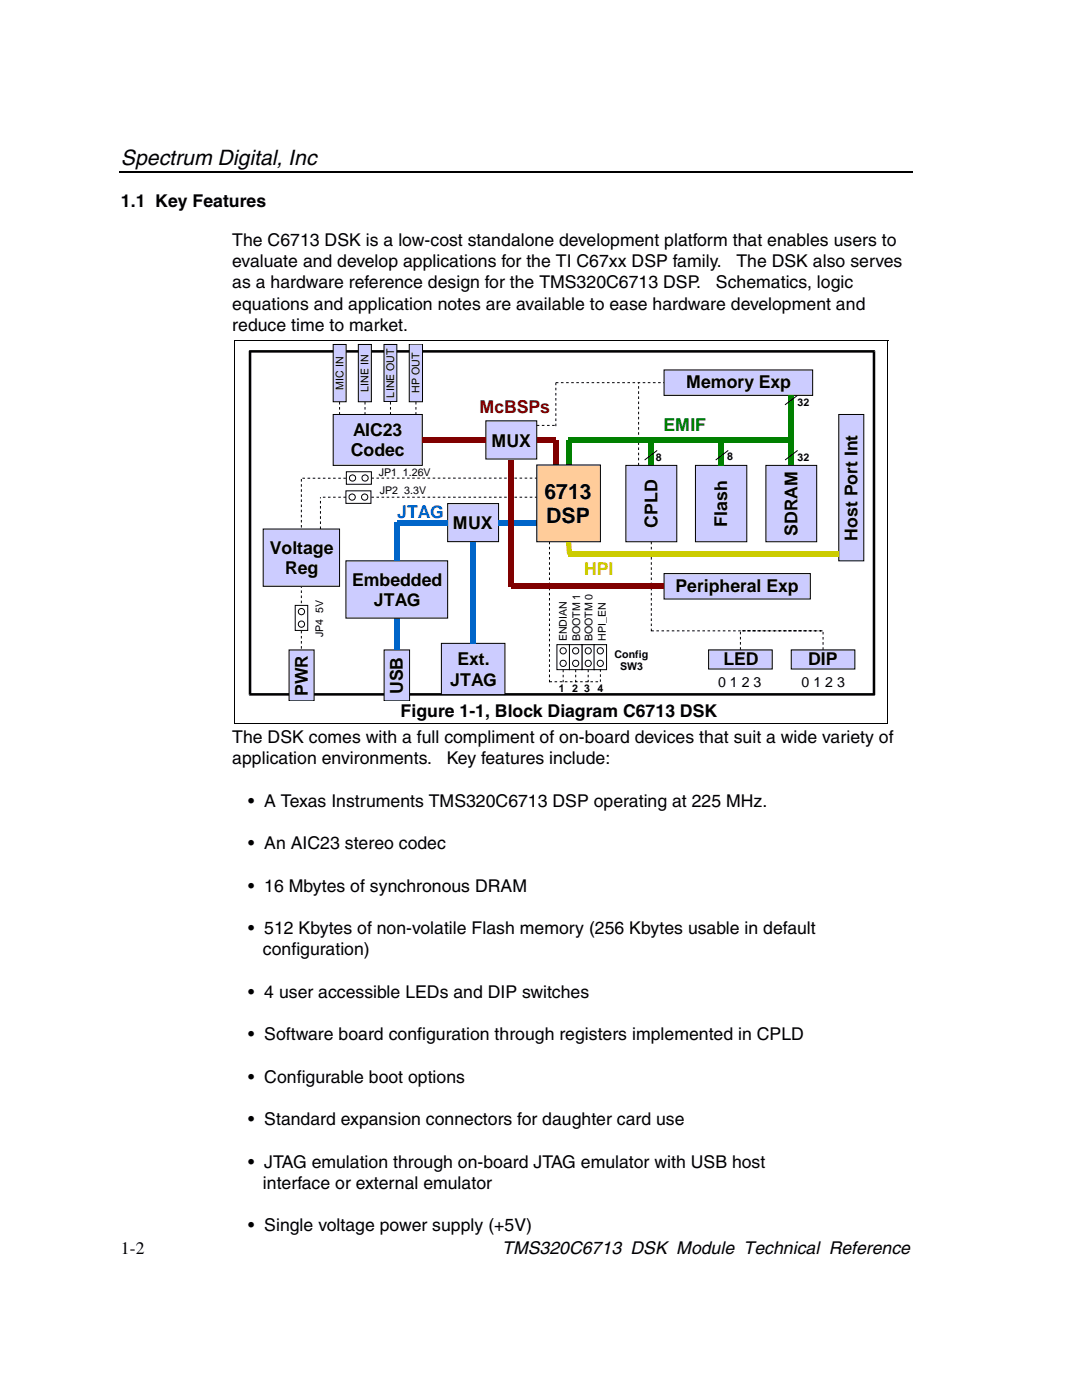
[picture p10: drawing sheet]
<svg xmlns="http://www.w3.org/2000/svg" width="216mm" height="279mm" viewBox="0 0 216 279" stroke-linecap="round" stroke-linejoin="round" font-family="sans-serif">
<path d="M23.8 34.1h.1v.4h-.1z" fill="#000"/>
<path d="M23.9 34.3h158.2" fill="none" stroke="#000" stroke-width=".36"/>
<path d="M46.9 67.9h130.3v76.5h-130.3z" fill="#fff"/>
<path d="M46.9 67.9h130.4M46.9 67.8v76.6M177.2 67.9v76.6M46.8 144.4h130.4" fill="none" stroke="#000" stroke-width=".2"/>
<path d="M49.6 68.7h125.1v71.2h-125.1z" fill="#fff"/>
<g fill="#000">
<path d="M49.9 69.9h124.6l.1 .2h-.2v.3h-124.5z" fill-rule="evenodd"/>
<path d="M174.1 70.1h.5v68.6l-.1 .1-.1-.2h-.3z" fill-rule="evenodd"/>
<path d="M49.7 69.9h.2v.2h.2v68.5h-.5z" fill-rule="evenodd"/>
<path d="M49.9 138.3h62.2v.5h-62.3l-.2-.2h.3z" fill-rule="evenodd"/>
<path d="M112.1 138.3h62.3v.5h-62.3z" fill-rule="evenodd"/>
</g>
<path d="M88.1 128.4h12.7v10.2h-12.7z" fill="#ccf"/>
<path d="M88.1 128.4h12.7v10.2h-12.7z" fill="none" stroke="#000" stroke-width=".2"/>
<path d="M66.5 82.7h17.8v10.2h-17.8z" fill="#ccf"/>
<path d="M66.5 82.7h17.8v10.2h-17.8z" fill="none" stroke="#000" stroke-width=".2"/>
<path d="M167.4 82.7h5v29.2h-5z" fill-rule="evenodd" fill="#ccf"/>
<path d="M167.4 82.7h5v29.2h-5z" fill="none" stroke="#000" stroke-width=".2"/>
<path d="M89.3 100.5h10.2v7.6h-10.2z" fill="#ccf"/>
<path d="M89.3 100.5h10.2v7.6h-10.2z" fill="none" stroke="#000" stroke-width=".2"/>
<path d="M96.9 84h10.2v7.6h-10.2z" fill="#ccf"/>
<path d="M96.9 84h10.2v7.6h-10.2z" fill="none" stroke="#000" stroke-width=".2"/>
<path d="M66.5 68.7h2.6v11.5h-2.6z" fill-rule="evenodd" fill="#ccf"/>
<path d="M66.5 68.7h2.6v11.5h-2.6z" fill="none" stroke="#000" stroke-width=".2"/>
<path d="M76.6 68.7h2.6v11.4h-2.6z" fill-rule="evenodd" fill="#ccf"/>
<path d="M76.6 68.7h2.6v11.4h-2.6z" fill="none" stroke="#000" stroke-width=".2"/>
<path d="M81.7 68.7h2.6v11.5h-2.6z" fill-rule="evenodd" fill="#ccf"/>
<path d="M81.7 68.7h2.6v11.5h-2.6z" fill="none" stroke="#000" stroke-width=".2"/>
<path d="M71.5 68.7h2.6v11.5h-2.6z" fill-rule="evenodd" fill="#ccf"/>
<path d="M71.5 68.7h2.6v11.5h-2.6z" fill="none" stroke="#000" stroke-width=".2"/>
<path d="M132.5 114.5h29.2v5h-29.2z" fill="#ccf"/>
<path d="M132.5 114.5h29.2v5h-29.2z" fill="none" stroke="#000" stroke-width=".2"/>
<g fill="#0065cc">
<path d="M93.9 108.1h1v20.3h-1z"/>
<path d="M79.2 103.8h10.1v1h-10.1z"/>
<path d="M99.5 103.8h7.6v1h-7.6z"/>
</g>
<g fill="#008000">
<path d="M112.9 87.8h1.1v5.1h-1.1z"/>
<path d="M129.5 87.8h1v5.1h-1z"/>
</g>
<path d="M112.9 108.1h1.1l.2 2.5-1.1 .1z" fill-rule="evenodd" fill="#cc0"/>
<g fill="#800000">
<path d="M84.3 87.3h12.6v1h-12.6z"/>
<path d="M107.1 87.3h3.8v1h-3.8z"/>
<path d="M110.4 87.8h1v5.1h-1z"/>
</g>
<path d="M141.4 129.7h12.7v3.8h-12.7z" fill="#ccf"/>
<path d="M141.4 129.7h12.7v3.8h-12.7z" fill="none" stroke="#000" stroke-width=".2"/>
<path d="M157.9 129.7h12.7v3.8h-12.7z" fill="#ccf"/>
<g fill="none" stroke="#000" stroke-width=".2">
<path d="M127.4 76.4v.2M127.4 77.1v.5M127.4 78.1v.5M127.4 79.1v.5M127.4 80.1v.5M127.4 81.2v.5M127.4 82.2v.5M127.4 83.2v.5M127.4 84.2v.5M127.4 85.2v.5M127.4 86.3v.5M127.4 87.3v.5"/>
<path d="M127.4 88.3v.5M127.4 89.3v.5M127.4 90.3v.5M127.4 91.4v.5M127.4 92.4v.5M130 108.1v.5M130 109.1v.5M130 110.2v.5M130 111.2v.5M130 112.2v.5M130 113.2v.5M130 114.2v.5"/>
<path d="M130 115.3v.5M130 116.3v.5M130 117.3v.5M130 118.3v.5M130 119.3v.5M130 125.5v.4h.5M130 120.4v.5M130 121.4v.5M130 122.4v.5M130 123.4v.5M130 124.4v.5M131 125.9h.5"/>
<path d="M132 125.9h.5M133 125.9h.5M134 125.9h.6M135.1 125.9h.5M136.1 125.9h.5M137.1 125.9h.5M138.1 125.9h.5M139.1 125.9h.6M140.2 125.9h.5M141.2 125.9h.5M142.2 125.9h.5M143.2 125.9h.5"/>
<path d="M144.2 125.9h.5M145.3 125.9h.5M146.3 125.9h.5M147.3 125.9h.5M147.7 126.1v.5M147.7 127.1v.5M147.7 128.1v.6M147.7 129.2v.5M148 125.9h.8M149.1 125.9h.7M150.1 125.9h.8M151.1 125.9h.8"/>
<path d="M152.1 125.9h.8M153.1 125.9h.8M154.2 125.9h.7M155.2 125.9h.8M156.2 125.9h.8M157.2 125.9h.8M157.9 129.7h12.7v3.8h-12.7zM158.2 125.9h.8M159.3 125.9h.7M160.3 125.9h.8M161.3 125.9h.8M162.3 125.9h.8"/>
<path d="M163.3 125.9h.8M164.2 126.1v.5M164.2 127.1v.5M164.2 128.1v.6M164.2 129.2v.5"/>
</g>
<path d="M124.9 92.9h10.1v15.2h-10.1z" fill-rule="evenodd" fill="#ccf"/>
<g fill="none" stroke="#000" stroke-width=".2">
<path d="M110.9 76.4h.5M111.9 76.4h.5M113 76.4h.5M114 76.4h.5M115 76.4h.5M116 76.4h.5M117 76.4h.5M118 76.4h.6M119.1 76.4h.5M120.1 76.4h.5M121.1 76.4h.5M122.1 76.4h.5"/>
<path d="M123.1 76.4h.6M124.2 76.4h.5M125.2 76.4h.5M126.2 76.4h.5M127.2 76.4h.5M128.2 76.4h.6M129.3 76.4h.5M130.3 76.4h.5M131.3 76.4h.5M132.3 76.4h.2M124.9 92.9h10.1v15.2h-10.1z"/>
</g>
<path d="M132.5 73.8h29.7v5.1h-29.7z" fill="#ccf"/>
<path d="M132.5 73.8h29.7v5.1h-29.7z" fill="none" stroke="#000" stroke-width=".2"/>
<path d="M113.5 110.2h53.9v1h-53.9z" fill="#cc0"/>
<path d="M57.7 129.7h5v10.2h-5z" fill-rule="evenodd" fill="#ccf"/>
<path d="M57.7 129.7h5v10.2h-5z" fill="none" stroke="#000" stroke-width=".2"/>
<path d="M76.6 129.7h5.1v10.2h-5.1z" fill-rule="evenodd" fill="#ccf"/>
<path d="M76.6 129.7h5.1v10.2h-5.1z" fill="none" stroke="#000" stroke-width=".2"/>
<path d="M78.7 123.4h1v6.3h-1z" fill="#0065cc"/>
<path d="M69 111.9h20.3v11.5h-20.3z" fill="#ccf"/>
<path d="M69 111.9h20.3v11.5h-20.3z" fill="none" stroke="#000" stroke-width=".2"/>
<path d="M78.7 104.3h1v7.6h-1z" fill="#0065cc"/>
<path d="M60.1 95.6v.5M60.1 96.6v.5M60.1 97.6v.5M60.1 98.7v.5M60.1 99.7v.5M60.1 100.7v.5M60.1 101.7v.5M60.1 102.7v.6M60.1 103.8v.5M60.1 104.8v.5" fill="none" stroke="#000" stroke-width=".2"/>
<path d="M69.1 94.1h5v2.5h-5z" fill="#fff"/>
<path d="M69.1 94.1h5v2.5h-5z" fill="none" stroke="#000" stroke-width=".2"/>
<circle cx="70.3" cy="95.4" r=".63" fill="#fff"/>
<circle cx="70.3" cy="95.4" r=".63" fill="none" stroke="#000" stroke-width=".2"/>
<circle cx="72.8" cy="95.4" r=".63" fill="#fff"/>
<g fill="none" stroke="#000" stroke-width=".2">
<path d="M60.3 95.4h.6M61.4 95.4h.5M62.4 95.4h.5M63.4 95.4h.5M63.9 99.2v.3M63.9 100v.5M64.4 95.4h.5M65.4 95.4h.6M66.5 95.4h.5M67.5 95.4h.5M68.5 95.4h.5M74.1 95.4h.5"/>
<path d="M74.1 99.2h.5M75.1 95.4h.5M75.1 99.2h.5M76.1 95.4h.5M76.1 99.2h.5M77.2 95.4h.5M77.2 99.2h.5M78.2 95.4h.5M78.2 99.2h.5M79.2 95.4h.5M79.2 99.2h.5M80.2 95.4h.5"/>
<path d="M80.2 99.2h.5M81.2 95.4h.5M81.2 99.2h.5M82.3 95.4h.5M82.3 99.2h.5M83.3 95.4h.5M83.3 99.2h.5M84.3 95.4h.5M84.3 99.2h.5M85.3 95.4h.5M85.3 99.2h.5M86.3 95.4h.5"/>
<path d="M86.3 99.2h.5M87.4 95.4h.5M87.4 99.2h.5M88.4 95.4h.5M88.4 99.2h.5M89.4 95.4h.5M89.4 99.2h.5M90.4 95.4h.5M90.4 99.2h.5M91.4 95.4h.5M91.4 99.2h.5M92.5 95.4h.5"/>
<path d="M92.5 99.2h.5M93.5 95.4h.5M93.5 99.2h.5M94.5 95.4h.5M94.5 99.2h.5M95.5 95.4h.5M95.5 99.2h.5M96.5 95.4h.5M96.5 99.2h.5M97.6 95.4h.5M97.6 99.2h.5M98.6 95.4h.5"/>
<path d="M98.6 99.2h.5M99.6 95.4h.5M99.6 99.2h.5M100.6 95.4h.5M100.6 99.2h.5M101.6 95.4h.5M101.6 99.2h.5M102.7 95.4h.5M102.7 99.2h.5M103.7 95.4h.5M103.7 99.2h.5M104.7 95.4h.5"/>
<path d="M104.7 99.2h.5M105.7 95.4h.5M105.7 99.2h.5M106.7 95.4h.4M106.7 99.2h.4M107.1 84.9h.5M108.1 84.9h.5M109.2 84.9h.5M110.2 84.9h.5M63.9 101v.5M63.9 102v.5M63.9 103v.5"/>
<path d="M63.9 104.1v.5M63.9 105.1v.5M60.1 125.9v.5M60.1 126.9v.5M60.1 127.9v.5M60.1 128.9v.6"/>
<circle cx="72.8" cy="95.4" r=".63"/>
</g>
<path d="M116.1 128.7h2.5v4.9h-2.5z" fill-rule="evenodd" fill="#fff"/>
<path d="M116.1 128.7h2.5v4.9h-2.5z" fill="none" stroke="#000" stroke-width=".2"/>
<circle cx="117.4" cy="132.4" r=".64" fill="#fff"/>
<circle cx="117.4" cy="132.4" r=".64" fill="none" stroke="#000" stroke-width=".2"/>
<circle cx="117.4" cy="129.9" r=".64" fill="#fff"/>
<circle cx="117.4" cy="129.9" r=".64" fill="none" stroke="#000" stroke-width=".2"/>
<path d="M113.6 128.7h2.5v4.9h-2.5z" fill-rule="evenodd" fill="#fff"/>
<path d="M113.6 128.7h2.5v4.9h-2.5z" fill="none" stroke="#000" stroke-width=".2"/>
<circle cx="114.9" cy="132.4" r=".64" fill="#fff"/>
<circle cx="114.9" cy="132.4" r=".64" fill="none" stroke="#000" stroke-width=".2"/>
<circle cx="114.9" cy="129.9" r=".64" fill="#fff"/>
<circle cx="114.9" cy="129.9" r=".64" fill="none" stroke="#000" stroke-width=".2"/>
<path d="M111.1 128.7h2.5v4.9h-2.5z" fill-rule="evenodd" fill="#fff"/>
<path d="M111.1 128.7h2.5v4.9h-2.5z" fill="none" stroke="#000" stroke-width=".2"/>
<circle cx="112.4" cy="132.4" r=".64" fill="#fff"/>
<circle cx="112.4" cy="132.4" r=".64" fill="none" stroke="#000" stroke-width=".2"/>
<circle cx="112.4" cy="129.9" r=".64" fill="#fff"/>
<g fill="none" stroke="#000" stroke-width=".2">
<path d="M67.8 80.2v.5M67.8 81.2v.5M67.8 82.3v.4M72.8 80.2v.5M72.8 81.2v.5M72.8 82.3v.4M77.9 80.2v.5M77.9 81.2v.5M77.9 82.3v.4M83 80.2v.5M83 81.2v.5M83 82.3v.4"/>
<path d="M109.6 108.1v.5M109.6 109.1v.5M109.6 110.2v.5M109.6 111.2v.5M109.6 112.2v.5M109.6 113.2v.5M109.6 114.2v.5M109.6 115.3v.5M109.6 116.3v.5M109.6 117.3v.5M109.6 118.3v.5M109.6 119.3v.5"/>
<path d="M109.6 120.4v.5M109.6 121.4v.5M109.6 122.4v.5M109.6 123.4v.5M109.6 124.4v.5M109.6 125.5v.5M109.6 126.5v.5M109.6 127.5v.5M109.6 128.5v.5M109.6 129.5v.5M109.6 130.6v.5M109.6 131.6v.5"/>
<path d="M109.6 132.6v.5M109.6 133.6v.5M109.6 134.6v.5M109.6 135.7v.4M109.6 136.1h.6M110.7 136.1h.5M111.7 136.1h.5M112.4 133.6v.6M112.4 134.7v.5M112.4 135.7v.4M112.7 136.1h.5M113.7 136.1h.5"/>
<path d="M114.7 136.1h.6M114.9 133.6v.6M114.9 134.7v.5M114.9 135.7v.4M115.8 136.1h.5M116.8 136.1h.5M117.4 133.6v.6M117.4 134.7v.5M117.4 135.7v.4M117.8 136.1h.5M118.8 136.1h.5"/>
<circle cx="112.4" cy="129.9" r=".64"/>
</g>
<path d="M107.1 92.8h12.7v15.3h-12.7z" fill="#ffcc9a"/>
<path d="M107.1 92.8h12.7v15.3h-12.7zM131.1 89.9l-2.5 1.9" fill="none" stroke="#000" stroke-width=".2"/>
<path d="M152.8 92.9h10.2v15.2h-10.2z" fill-rule="evenodd" fill="#ccf"/>
<path d="M152.8 92.9h10.2v15.2h-10.2z" fill="none" stroke="#000" stroke-width=".2"/>
<path d="M157.4 78.9h1v14h-1z" fill="#008000"/>
<path d="M159.2 89.9l-2.5 1.9" fill="none" stroke="#000" stroke-width=".2"/>
<path d="M138.8 92.9h10.2v15.2h-10.2z" fill-rule="evenodd" fill="#ccf"/>
<path d="M138.8 92.9h10.2v15.2h-10.2z" fill="none" stroke="#000" stroke-width=".2"/>
<path d="M143.4 87.8h1v5.1h-1z" fill="#008000"/>
<path d="M110.9 76.4v.5M110.9 77.4v.5M110.9 78.4v.5M110.9 79.4v.5M110.9 80.5v.5M110.9 81.5v.5M110.9 82.5v.5M110.9 83.5v.5M110.9 84.5v.5M145.3 89.9l-2.5 1.9" fill="none" stroke="#000" stroke-width=".2"/>
<path d="M113.5 87.3h44.4v1h-44.4z" fill="#008000"/>
<g fill="#800000">
<path d="M102 116.5h30.5v1h-30.5z"/>
<path d="M101.5 91.8h1v25.2h-1z"/>
</g>
<path d="M69 98h5v2.5h-5z" fill="#fff"/>
<path d="M69 98h5v2.5h-5z" fill="none" stroke="#000" stroke-width=".2"/>
<circle cx="70.3" cy="99.2" r=".63" fill="#fff"/>
<circle cx="70.3" cy="99.2" r=".64" fill="none" stroke="#000" stroke-width=".2"/>
<circle cx="72.8" cy="99.2" r=".63" fill="#fff"/>
<g fill="none" stroke="#000" stroke-width=".2">
<path d="M159.1 78.9l-2.5 1.9M64.4 99.2h.5M65.4 99.2h.6M66.5 99.2h.5M67.5 99.2h.5M68.5 99.2h.5"/>
<circle cx="72.8" cy="99.2" r=".64"/>
</g>
<path d="M118.5 128.7h2.5v4.9h-2.5z" fill-rule="evenodd" fill="#fff"/>
<path d="M118.5 128.7h2.5v4.9h-2.5z" fill="none" stroke="#000" stroke-width=".2"/>
<circle cx="119.8" cy="132.4" r=".64" fill="#fff"/>
<circle cx="119.8" cy="132.4" r=".64" fill="none" stroke="#000" stroke-width=".2"/>
<circle cx="119.8" cy="129.9" r=".64" fill="#fff"/>
<g fill="none" stroke="#000" stroke-width=".2">
<path d="M119.8 133.5v.6M119.8 134.6v.5M119.8 135.6v.5"/>
<circle cx="119.8" cy="129.9" r=".64"/>
</g>
<path d="M58.9 120.8h2.5v5h-2.5z" fill-rule="evenodd" fill="#fff"/>
<path d="M58.9 120.8h2.5v5h-2.5z" fill="none" stroke="#000" stroke-width=".2"/>
<circle cx="60.2" cy="124.6" r=".63" fill="#fff"/>
<circle cx="60.2" cy="124.6" r=".63" fill="none" stroke="#000" stroke-width=".2"/>
<circle cx="60.2" cy="122.1" r=".63" fill="#fff"/>
<g fill="none" stroke="#000" stroke-width=".2">
<path d="M60.1 116.8v.5M60.1 117.8v.5M60.1 118.9v.5M60.1 119.9v.5"/>
<circle cx="60.2" cy="122.1" r=".63"/>
</g>
<path d="M52.5 105.6h15.3v11.4h-15.3z" fill="#ccf"/>
<path d="M52.5 105.6h15.3v11.4h-15.3z" fill="none" stroke="#000" stroke-width=".2"/>
<g font-size="4.2">
<text x="24.1" y="33">Spectrum Digital, Inc</text>
<text x="108.6" y="99.6">6713</text>
<text x="109" y="104.5">DSP</text>
</g>
<g font-size="3.5">
<text x="24.1" y="41.3">1.1 Key Features</text>
<text x="46.4" y="49.1">The C6713 DSK is a low-cost standalone development platform that enables users to</text>
<text x="46.4" y="53.3">evaluate and develop applications for the TI C67xx DSP family.</text>
<text x="146.9" y="53.3">The DSK also serves</text>
<text x="46.4" y="57.6">as a hardware reference design for the TMS320C6713 DSP.</text>
<text x="142.9" y="57.6">Schematics, logic</text>
<text x="46.4" y="61.8">equations and application notes are available to ease hardware development and</text>
<text x="46.4" y="66">reduce time to market.</text>
<text x="136.9" y="77.5">Memory Exp</text>
<text x="70.5" y="87">AIC23</text>
<text x="98" y="89.1">MUX</text>
<text x="70" y="91.1">Codec</text>
<text x="90.4" y="105.5">MUX</text>
<text x="131.2" y="105.3" transform="rotate(-90 131.2 105.3)">CPLD</text>
<text x="145.1" y="105.1" transform="rotate(-90 145.1 105.1)">Flash</text>
<text x="159.1" y="106.9" transform="rotate(-90 159.1 106.9)">SDRAM</text>
<text x="171.1" y="107.9" transform="rotate(-90 171.1 107.9)">Host Port Int</text>
<text x="53.9" y="110.6">Voltage</text>
<text x="56.9" y="114.6">Reg</text>
<text x="70.3" y="116.9">Embedded</text>
<text x="134.8" y="118.2">Peripheral Exp</text>
<text x="74.6" y="120.9">JTAG</text>
<text x="89.9" y="136.8">JTAG</text>
<text x="91.3" y="132.8">Ext.</text>
<text x="144.3" y="132.8">LED</text>
<text x="161.2" y="132.8">DIP</text>
<text x="61.4" y="138.9" transform="rotate(-90 61.4 138.9)">PWR</text>
<text x="79.9" y="143.1">Figure 1-1, Block Diagram C6713 DSK</text>
<text x="80.4" y="138.5" transform="rotate(-90 80.4 138.5)">USB</text>
<text x="46.4" y="148.3">The DSK comes with a full compliment of on-board devices that suit a wide variety of</text>
<text x="46.4" y="152.6">application environments.</text>
<text x="89.2" y="152.6">Key features include:</text>
<text x="49.5" y="161">• A Texas Instruments TMS320C6713 DSP operating at 225 MHz.</text>
<text x="49.5" y="169.5">• An AIC23 stereo codec</text>
<text x="49.5" y="178">• 16 Mbytes of synchronous DRAM</text>
<text x="49.5" y="186.5">• 512 Kbytes of non-volatile Flash memory (256 Kbytes usable in default</text>
<text x="52.5" y="190.7">configuration)</text>
<text x="49.5" y="199.2">• 4 user accessible LEDs and DIP switches</text>
<text x="49.5" y="207.6">• Software board configuration through registers implemented in CPLD</text>
<text x="49.5" y="216.1">• Configurable boot options</text>
<text x="49.5" y="224.6">• Standard expansion connectors for daughter card use</text>
<text x="49.5" y="233">• JTAG emulation through on-board JTAG emulator with USB host</text>
<text x="52.5" y="237.3">interface or external emulator</text>
<text x="49.5" y="245.7">• Single voltage power supply (+5V)</text>
<text x="24.1" y="250.4">1-2</text>
<text x="100.2" y="250.4">TMS320C6713 DSK Module Technical Reference</text>
</g>
<text font-size="3.5" fill="#800000" x="95.7" y="82.5">McBSPs</text>
<text font-size="3.5" fill="#008000" x="132.4" y="85.9">EMIF</text>
<text font-size="3.5" fill="#0065cc" x="79.2" y="103.4">JTAG</text>
<text font-size="3.5" fill="#cc0" x="116.6" y="114.8">HPI</text>
<g font-size="2.8">
<text x="143.3" y="137.1">0 1 2 3</text>
<text x="159.9" y="137.1">0 1 2 3</text>
</g>
<g font-size="2.1">
<text x="68.5" y="77.7" transform="rotate(-90 68.5 77.7)">MIC IN</text>
<text x="73.6" y="78.2" transform="rotate(-90 73.6 78.2)">LINE IN</text>
<text x="78.7" y="79.3" transform="rotate(-90 78.7 79.3)">LINE OUT</text>
<text x="83.7" y="78.4" transform="rotate(-90 83.7 78.4)">HP OUT</text>
<text x="159.2" y="81">32</text>
<text x="75.6" y="95">JP1 1.26V</text>
<text x="130.8" y="92.1">8</text>
<text x="145.1" y="91.8">8</text>
<text x="159.2" y="92.1">32</text>
<text x="75.8" y="98.7">JP2 3.3V</text>
<text x="64.5" y="127.2" transform="rotate(-90 64.5 127.2)">JP4 5V</text>
<text x="113.1" y="128" transform="rotate(-90 113.1 128)">ENDIAN</text>
<text x="115.7" y="128" transform="rotate(-90 115.7 128)">BOOTM 1</text>
<text x="118.2" y="128" transform="rotate(-90 118.2 128)">BOOTM 0</text>
<text x="120.9" y="127.9" transform="rotate(-90 120.9 127.9)">HPI_EN</text>
<text x="122.6" y="131.2">Config</text>
<text x="123.7" y="133.7">SW3</text>
<text x="111.5" y="138.1">1</text>
<text x="114.2" y="138.1">2</text>
<text x="116.6" y="138.1">3</text>
<text x="119.2" y="138.1">4</text>
</g>
</svg>
